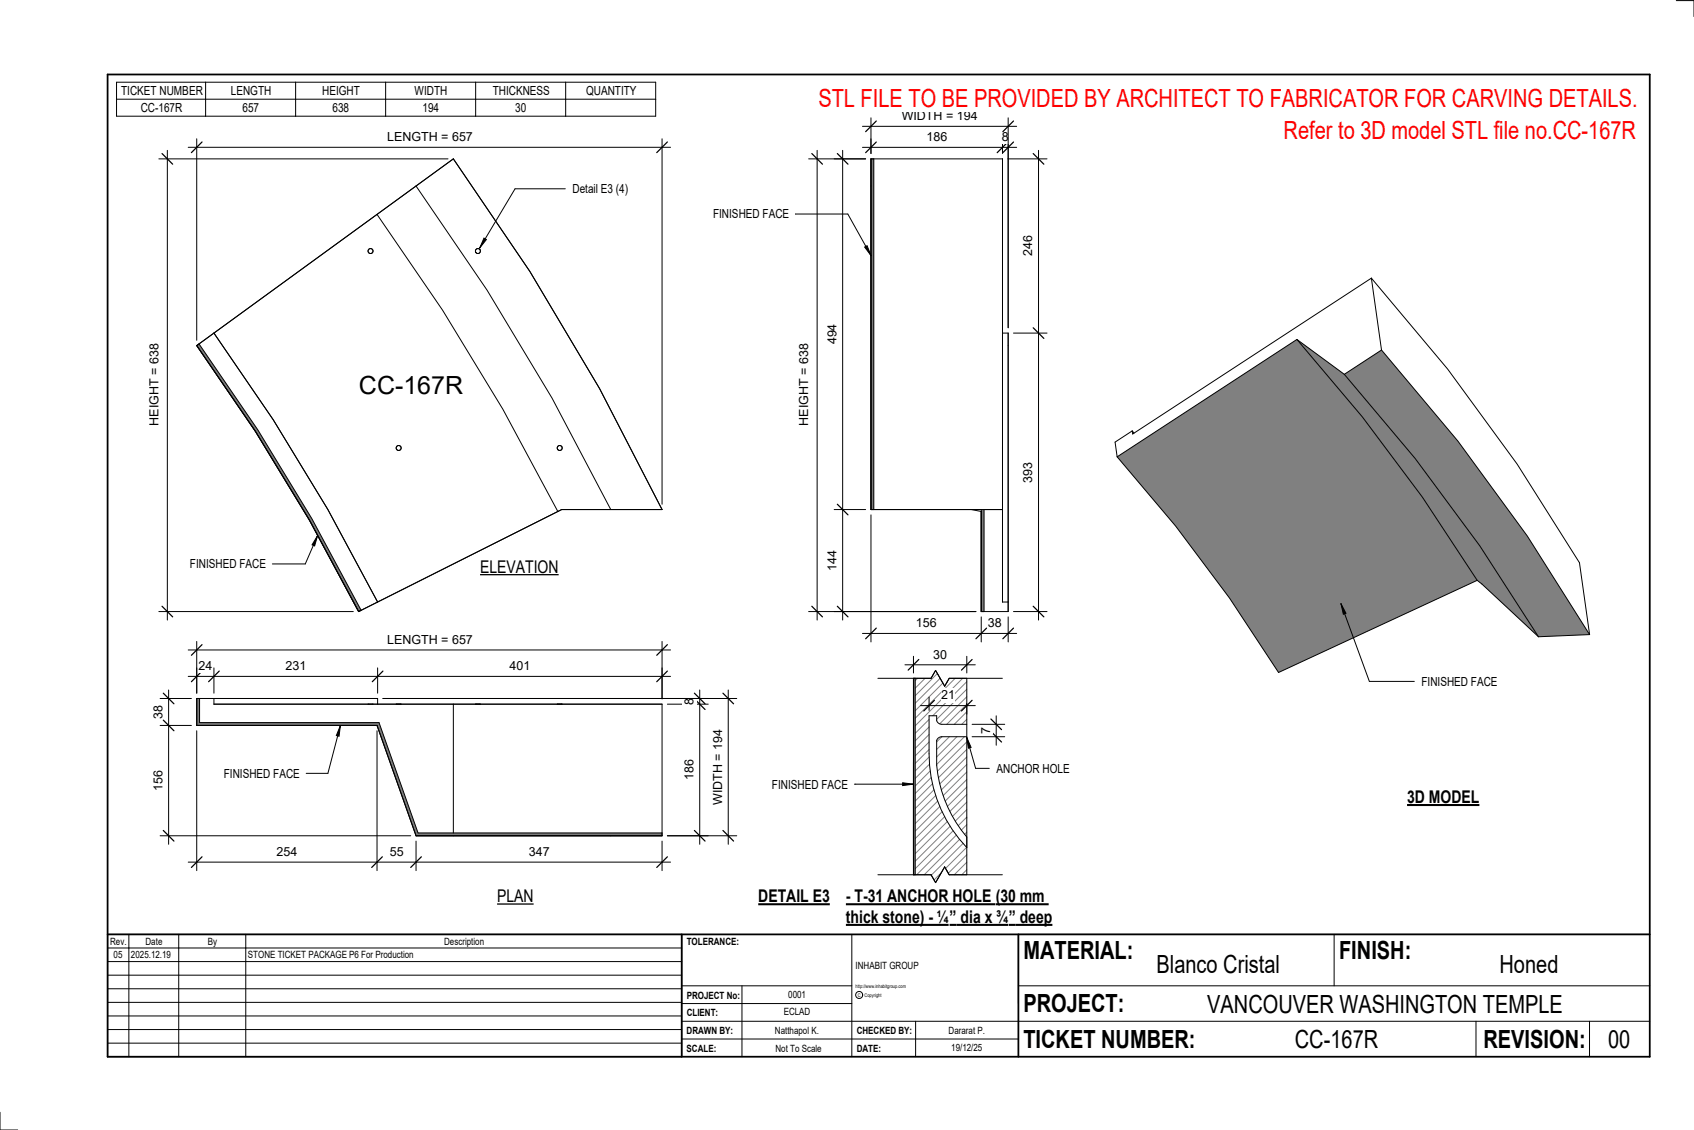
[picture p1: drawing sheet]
<svg xmlns="http://www.w3.org/2000/svg" width="914mm" height="610mm" viewBox="0 0 914 610" stroke-linecap="round" stroke-linejoin="round" font-family="sans-serif">
<g fill="#808080">
<path d="M603 246l97-63 35 42 33 43 29 45-107 50-26-40-29-39z"/>
<path d="M700 183l26 19 38 45 35 48 31 49-33-31-29-45-33-43z"/>
<path d="M726 202l20-13 41 49 37 51 34 53-28 2a924 924 0 0 0-104-142z"/>
</g>
<g fill="none" stroke="#000" stroke-width=".54">
<path d="M740 150l41 49 38 51 34 54 5 38M740 150l6 39M740 150l-129 84v-2M700 183l35 42 33 43 29 45M700 183l26 19M700 183l-97 63M746 189l41 49 37 51 34 53M746 189l-20 13M726 202l38 45 35 48 31 49M611 232l1 2M611 232l-9 7 1 7M603 246l32 38 29 39 26 40 107-50"/>
<path d="M797 313l33 31M858 342l-28 2"/>
</g>
<g fill="#7c7c7c">
<path d="M470 86h2v189h-2z"/>
<path d="M530 275h1v55h-1z"/>
</g>
<g fill="none" stroke="#000" stroke-width=".54">
<path d="M470 86v189M470 86h71M472 86v189M541 86v189M541 86v94M470 100v175M541 134v3zM541 180v145M541 180h3M544 180v145M544 180v150M541 240v3z"/>
<path d="M470 275h54l6 1v54M470 275h71M530 275v55M531 275v55M541 275v50M530 330h14M541 325h3M544 325v5"/>
</g>
<path d="M106 186h1l32 46 29 48 27 49-1 1-27-49-29-48z" fill="#7c7c7c"/>
<g fill="none" stroke="#000" stroke-width=".54">
<path d="M245 86l41 60 38 64 33 65h-54M245 86l-139 100M245 86l-20 14M225 100l-21 16 35 51 32 54 30 55 2-1M225 100l38 57 35 58 32 60h-27M115 180l32 46 30 49 27 50M106 186h1l32 46 29 48 27 49M106 186l32 47 29 48 27 49M303 275l-109 55"/>
<circle cx="200" cy="135" r="1.3"/>
<circle cx="258" cy="135" r="1.3"/>
<circle cx="215" cy="242" r="1.3"/>
<circle cx="302" cy="242" r="1.3"/>
</g>
<path d="M106 377h2v13h97l21 59h131v2h-132l-21-60h-98z" fill="#7c7c7c"/>
<g fill="none" stroke="#000" stroke-width=".54">
<path d="M106 377h98M106 377h9M106 377v14M108 377v13h97l21 59h131M115 380h84M115 377h89M115 380h242M115 377v3M199 380h2zM204 377v3M214 380h3zM257 380h2z"/>
<path d="M301 380h2zM357 380h-112v69M357 380v71M106 391h88M106 391h98M204 391l21 60M225 451h105M225 451h132M245 451h112"/>
</g>
<path d="M494 366v106h9l2 4 5-8 2 4h10v-15a73 73 0 0 1-20-50v-21h4v3l2 2h14v-25h-10l-2 4-5-8-2 4zM506 398v1a67 67 0 0 0 4 32 69 69 0 0 0 12 21v-55h-14z" fill="#fff"/>
<path d="M493 366h1v106h-1z" fill="#7c7c7c"/>
<g fill="none" stroke="#808080" stroke-width=".54">
<path d="M495 366l-1 1M499 366l-5 5M506 363l-12 12M507 366l-13 13M509 368l-15 15M516 366l-22 21M520 366l-26 26M522 368l-19 18M522 372l-16 16M522 376l-15 15M522 380l-11 11M502 388l-8 8"/>
<path d="M502 392l-8 8M502 396l-8 8M508 397l-2 3M512 397l-6 7M517 397l-11 11M521 397l-15 15M522 384l-7 7M522 388l-3 3M502 400l-8 8M502 404l-8 8M502 408l-8 8M502 412l-8 8"/>
<path d="M502 416l-8 8M503 419l-9 9M522 400l-16 16M522 404l-15 16M522 408l-15 15M522 412l-14 14M522 416l-13 13M503 423l-9 9M504 426l-10 10M505 429l-11 11M506 432l-12 12M507 435l-13 13"/>
<path d="M509 438l-15 14M522 421l-12 11M522 425l-11 10M522 429l-9 9M522 433l-8 7M522 437l-6 6M510 441l-16 15M511 443l-17 18M513 446l-19 19M514 448l-20 21M516 451l-21 21M518 453l-19 19"/>
<path d="M520 455l-17 17M522 457l-12 12M522 441l-5 4M522 445l-3 3M522 449l-1 1M508 471l-4 4M522 461l-10 10M522 465l-7 7M522 469l-3 3"/>
</g>
<path d="M466 79h83M470 75v8M541 75v8M544 75v102M493 366h10l2-4 5 8 2-4h10v106h-10l-2-4-5 8-2-4h-10zM494 366v106M522 391h-14l-2-2v-3h-4a112 112 0 0 0 4 45 73 73 0 0 0 16 26M522 397h-14l-2 2a67 67 0 0 0 6 37 69 69 0 0 0 10 16" fill="none" stroke="#000" stroke-width=".54"/>
<path d="M473 77l-6 5M544 77l-6 5M547 77l-6 5" fill="none" stroke="#000" stroke-width=".67"/>
<g fill="#fff">
<path d="M541 70h3v8h-3z"/>
<path d="M500 70h11v8h-11z"/>
</g>
<path d="M450 86h17M455 81v254M450 275h17M450 330h77" fill="none" stroke="#000" stroke-width=".54"/>
<path d="M452 83l6 6M452 272l6 6M452 327l6 6" fill="none" stroke="#000" stroke-width=".67"/>
<g fill="#fff">
<path d="M445 297h8v11h-8z"/>
<path d="M445 175h8v11h-8z"/>
</g>
<path d="M470 278v68M530 333v13M544 333v13M466 342h83" fill="none" stroke="#000" stroke-width=".54"/>
<path d="M473 339l-6 6M533 339l-6 6M547 339l-6 6" fill="none" stroke="#000" stroke-width=".67"/>
<g fill="#fff">
<path d="M533 332h8v8h-8z"/>
<path d="M494 332h11v8h-11z"/>
</g>
<path d="M466 68h83M470 64v19M544 64v113" fill="none" stroke="#000" stroke-width=".54"/>
<path d="M473 65l-6 6M547 65l-6 6" fill="none" stroke="#000" stroke-width=".67"/>
<path d="M487 59h41v7h-41z" fill="#fff"/>
<path d="M544 86h21M561 81v254M547 180h18M547 330h18" fill="none" stroke="#000" stroke-width=".54"/>
<path d="M558 83l5 6M558 177l5 6M558 327l5 6" fill="none" stroke="#000" stroke-width=".67"/>
<g fill="#fff">
<path d="M551 249h8v11h-8z"/>
<path d="M551 127h8v11h-8z"/>
</g>
<path d="M436 86h31M441 81v254M436 330h91" fill="none" stroke="#000" stroke-width=".54"/>
<path d="M438 83l6 6M438 327l6 6" fill="none" stroke="#000" stroke-width=".67"/>
<path d="M430 186h8v44h-8z" fill="#fff"/>
<path d="M102 79h260M106 75v109M357 75v197" fill="none" stroke="#000" stroke-width=".54"/>
<path d="M109 77l-6 5M360 77l-6 5" fill="none" stroke="#000" stroke-width=".67"/>
<path d="M209 70h46v8h-46z" fill="#fff"/>
<path d="M86 86h156M90 81v254M86 330h105" fill="none" stroke="#000" stroke-width=".54"/>
<path d="M87 83l6 6M87 327l6 6" fill="none" stroke="#000" stroke-width=".67"/>
<path d="M79 186h8v44h-8z" fill="#fff"/>
<path d="M261 128l2 1-4 5z" fill="#000"/>
<path d="M305 102h-27l-19 32M261 128l2 1-4 5z" fill="none" stroke="#000" stroke-width=".54"/>
<g fill="#fff">
<path d="M309 98h30v8h-30z"/>
<path d="M194 200h56v15h-56z"/>
</g>
<path d="M102 365h260M106 360v14M115 360v14M204 360v14M357 360v17" fill="none" stroke="#000" stroke-width=".54"/>
<path d="M109 362l-6 6M118 362l-5 6M207 362l-6 6M360 362l-6 6" fill="none" stroke="#000" stroke-width=".67"/>
<g fill="#fff">
<path d="M275 355h11v8h-11z"/>
<path d="M154 355h11v8h-11z"/>
<path d="M107 355h7v8h-7z"/>
</g>
<path d="M102 351h260M106 346v28M357 346v31" fill="none" stroke="#000" stroke-width=".54"/>
<path d="M109 348l-6 6M360 348l-6 6" fill="none" stroke="#000" stroke-width=".67"/>
<path d="M209 341h46v8h-46z" fill="#fff"/>
<path d="M207 377h175M360 380h22M378 372v83M360 451h22" fill="none" stroke="#000" stroke-width=".54"/>
<path d="M375 377l6 6M375 374l6 6M375 448l6 6" fill="none" stroke="#000" stroke-width=".67"/>
<g fill="#fff">
<path d="M368 377h8v3h-8z"/>
<path d="M368 410h8v11h-8z"/>
</g>
<path d="M106 394v76M204 394v76M225 454v16M357 454v16M102 465h260" fill="none" stroke="#000" stroke-width=".54"/>
<path d="M109 462l-6 6M206 462l-5 6M227 462l-5 6M360 462l-6 6" fill="none" stroke="#000" stroke-width=".67"/>
<g fill="#fff">
<path d="M285 456h11v7h-11z"/>
<path d="M210 456h8v7h-8z"/>
<path d="M149 456h11v7h-11z"/>
</g>
<path d="M86 377h17M91 372v83M86 391h17M86 451h136" fill="none" stroke="#000" stroke-width=".54"/>
<path d="M88 374l6 6M88 388l6 6M88 448l6 6" fill="none" stroke="#000" stroke-width=".67"/>
<g fill="#fff">
<path d="M82 380h7v8h-7z"/>
<path d="M82 416h7v11h-7z"/>
</g>
<path d="M207 377h191M393 372v83M360 451h38" fill="none" stroke="#000" stroke-width=".54"/>
<path d="M390 374l6 6M390 448l6 6" fill="none" stroke="#000" stroke-width=".67"/>
<path d="M384 393h7v41h-7z" fill="#fff"/>
<path d="M474 366h29l2-4 5 8 2-4h29M461 423h32M487 422l6 1-6 1zM474 472h29l2 4 5-8 2 4h29" fill="none" stroke="#000" stroke-width=".54"/>
<path d="M487 422l6 1-6 1z" fill="#000"/>
<g fill="#fff">
<path d="M417 419h40v8h-40z"/>
<path d="M409 478h39v11h-39z"/>
</g>
<path d="M409 488h39" fill="none" stroke="#000" stroke-width="1.1" stroke-linecap="butt"/>
<g fill="#fff">
<path d="M457 478h80v11h-80z"/>
<path d="M537 478h29v11h-29z"/>
<path d="M457 489h56v11h-56z"/>
<path d="M513 489h3v11h-3z"/>
<path d="M516 489h28v11h-28z"/>
<path d="M544 489h4v11h-4z"/>
<path d="M548 489h20v11h-20z"/>
</g>
<path d="M457 488h80M457 499h55M513 499h31M537 488h29M544 499h24" fill="none" stroke="#000" stroke-width="1.1" stroke-linecap="butt"/>
<path d="M525 397h17M525 391h17M538 386v16" fill="none" stroke="#000" stroke-width=".54"/>
<path d="M535 395l6 5M535 388l6 6" fill="none" stroke="#000" stroke-width=".67"/>
<path d="M528 392h8v4h-8z" fill="#fff"/>
<path d="M502 376v7M522 379v6M497 381h29" fill="none" stroke="#000" stroke-width=".54"/>
<path d="M504 378l-5 6M525 378l-6 6" fill="none" stroke="#000" stroke-width=".67"/>
<path d="M508 371h7v8h-7z" fill="#fff"/>
<path d="M522 398l2 5-1 1z" fill="#000"/>
<path d="M522 398l2 5-1 1zM522 398l5 17h7" fill="none" stroke="#000" stroke-width=".54"/>
<path d="M538 411h39v7h-39z" fill="#fff"/>
<path d="M488 359h38M493 354v9M522 354v9" fill="none" stroke="#000" stroke-width=".54"/>
<path d="M496 356l-6 6M525 356l-6 6" fill="none" stroke="#000" stroke-width=".67"/>
<path d="M504 349h7v8h-7z" fill="#fff"/>
<g fill="none" stroke="#000" stroke-width=".54">
<path d="M905 0h9v9M460 504v66M720 504v28M891 504h-341v37M368 532h92M401 532v38M550 532h341M368 551h523M368 541h92M494 551v19M797 551v19M858 551v19"/>
<path d="M368 561h182M0 600v10h10"/>
<circle cx="464" cy="537" r="1.9"/>
</g>
<path d="M58 40h833v530h-833zM58 504h833M368 504v66M550 504v66" fill="none" stroke="#000" stroke-width=".96"/>
<g fill="#fff">
<path d="M652 534h192v15h-192z"/>
<path d="M513 562h17v6h-17z"/>
<path d="M425 533h10v6h-10z"/>
<path d="M423 543h15v6h-15z"/>
<path d="M418 553h24v6h-24z"/>
<path d="M624 513h68v15h-68z"/>
<path d="M809 513h33v15h-33z"/>
<path d="M512 553h20v6h-20z"/>
<path d="M699 553h45v15h-45z"/>
<path d="M442 45h443v16h-443z"/>
<path d="M868 553h12v15h-12z"/>
<path d="M61 512h5v6h-5z"/>
<path d="M693 63h192v15h-192z"/>
<path d="M259 301h43v10h-43z"/>
</g>
<path d="M259 310h43" fill="none" stroke="#000" stroke-width=".69" stroke-linecap="butt"/>
<path d="M268 478h20v11h-20z" fill="#fff"/>
<path d="M268 488h20" fill="none" stroke="#000" stroke-width=".69" stroke-linecap="butt"/>
<path d="M760 424h39v12h-39z" fill="#fff"/>
<path d="M760 434h39" fill="none" stroke="#000" stroke-width="1.1" stroke-linecap="butt"/>
<g fill="none" stroke="#000" stroke-width=".54">
<path d="M63 44h291v19h-291zM63 54h291M111 44v19M160 44v19M208 44v19M257 44v19M305 44v19M429 115h29l12 23M467 133h1l2 5zM58 504h310v66h-310zM58 519h310M58 511h310"/>
<path d="M70 504v66M96 504v66M133 504v66M58 533h310M58 526h310M58 555h310M58 548h310M58 541h310M58 563h310"/>
</g>
<path d="M467 133h1l2 5z" fill="#000"/>
<path d="M385 112h41v7h-41z" fill="#fff"/>
<path d="M724 326l3 5h-2z" fill="#000"/>
<path d="M724 326l3 5h-2zM724 326l15 42h24" fill="none" stroke="#000" stroke-width=".54"/>
<path d="M767 364h41v8h-41z" fill="#fff"/>
<path d="M171 289l-1 6-2-1z" fill="#000"/>
<path d="M171 289l-1 6-2-1zM171 289l-6 15h-18" fill="none" stroke="#000" stroke-width=".54"/>
<path d="M103 301h40v7h-40z" fill="#fff"/>
<path d="M184 391l-1 6h-1z" fill="#000"/>
<path d="M184 391l-1 6h-1zM184 391l-7 26h-12" fill="none" stroke="#000" stroke-width=".54"/>
<path d="M121 414h40v7h-40z" fill="#fff"/>
<g font-size="13.5" fill="#f00">
<text x="442" y="58">STL FILE TO BE PROVIDED BY ARCHITECT TO FABRICATOR FOR CARVING DETAILS.</text>
<text x="693" y="75">Refer to 3D model STL file no.CC-167R</text>
</g>
<g font-size="13.5">
<text x="194" y="212">CC-167R</text>
<text x="552" y="517">MATERIAL:</text>
<text x="723" y="517">FINISH:</text>
<text x="624" y="525">Blanco Cristal</text>
<text x="809" y="525">Honed</text>
<text x="552" y="546">PROJECT:</text>
<text x="652" y="546">VANCOUVER WASHINGTON TEMPLE</text>
<text x="552" y="565">TICKET NUMBER:</text>
<text x="699" y="565">CC-167R</text>
<text x="801" y="565">REVISION:</text>
<text x="868" y="565">00</text>
</g>
<g font-size="9.4">
<text x="259" y="309">ELEVATION</text>
<text x="760" y="433">3D MODEL</text>
<text x="268" y="487">PLAN</text>
<text x="409" y="487">DETAIL E3</text>
<text x="457" y="487">- T-31 ANCHOR HOLE</text>
<text x="537" y="487">(30 mm</text>
<text x="457" y="498">thick stone) - ¼</text>
<text x="513" y="498">”</text>
<text x="519" y="498">dia x ¾</text>
<text x="544" y="498">”</text>
<text x="550" y="498">deep</text>
</g>
<g font-size="6.7">
<text x="65" y="51">TICKET NUMBER</text>
<text x="125" y="51">LENGTH</text>
<text x="174" y="51">HEIGHT</text>
<text x="224" y="51">WIDTH</text>
<text x="266" y="51">THICKNESS</text>
<text x="316" y="51">QUANTITY</text>
<text x="76" y="60">CC-167R</text>
<text x="131" y="60">657</text>
<text x="179" y="60">638</text>
<text x="228" y="60">194</text>
<text x="278" y="60">30</text>
<text x="487" y="65">WIDTH = 194</text>
<text x="209" y="76">LENGTH = 657</text>
<text x="500" y="76">186</text>
<text x="541" y="76">8</text>
<text x="309" y="104">Detail E3 (4)</text>
<text x="385" y="118">FINISHED FACE</text>
<text x="557" y="138" transform="rotate(-90 557 138)">246</text>
<text x="452" y="186" transform="rotate(-90 452 186)">494</text>
<text x="86" y="230" transform="rotate(-90 86 230)">HEIGHT = 638</text>
<text x="436" y="230" transform="rotate(-90 436 230)">HEIGHT = 638</text>
<text x="557" y="260" transform="rotate(-90 557 260)">393</text>
<text x="103" y="307">FINISHED FACE</text>
<text x="452" y="308" transform="rotate(-90 452 308)">144</text>
<text x="494" y="338">156</text>
<text x="533" y="338">38</text>
<text x="209" y="347">LENGTH = 657</text>
<text x="504" y="355">30</text>
<text x="107" y="362">24</text>
<text x="154" y="362">231</text>
<text x="275" y="362">401</text>
<text x="767" y="370">FINISHED FACE</text>
<text x="508" y="377">21</text>
<text x="374" y="380" transform="rotate(-90 374 380)">8</text>
<text x="88" y="388" transform="rotate(-90 88 388)">38</text>
<text x="534" y="396" transform="rotate(-90 534 396)">7</text>
<text x="121" y="420">FINISHED FACE</text>
<text x="538" y="417">ANCHOR HOLE</text>
<text x="374" y="421" transform="rotate(-90 374 421)">186</text>
<text x="417" y="425">FINISHED FACE</text>
<text x="88" y="427" transform="rotate(-90 88 427)">156</text>
<text x="390" y="434" transform="rotate(-90 390 434)">WIDTH = 194</text>
<text x="149" y="462">254</text>
<text x="210" y="462">55</text>
<text x="285" y="462">347</text>
</g>
<g font-size="5.4">
<text x="59" y="510">Rev.</text>
<text x="79" y="510">Date</text>
<text x="112" y="510">By</text>
<text x="240" y="510">Description</text>
<text x="371" y="510">TOLERANCE:</text>
<text x="61" y="517">05</text>
<text x="71" y="517">2025.12.19</text>
<text x="134" y="517">STONE TICKET PACKAGE P6 For Production</text>
<text x="462" y="523">INHABIT GROUP</text>
<text x="371" y="539">PROJECT No:</text>
<text x="425" y="538">0001</text>
<text x="371" y="548">CLIENT:</text>
<text x="423" y="548">ECLAD</text>
<text x="371" y="558">DRAWN BY:</text>
<text x="418" y="558">Natthapol K.</text>
<text x="462" y="558">CHECKED BY:</text>
<text x="512" y="558">Dararat P.</text>
<text x="371" y="567">SCALE:</text>
<text x="419" y="567">Not To Scale</text>
<text x="462" y="567">DATE:</text>
<text x="513" y="567">19/12/25</text>
</g>
<g font-size="2.7">
<text x="462" y="533">http://www.inhabitgroup.com</text>
<text x="463" y="538">C</text>
<text x="467" y="538">Copyright</text>
</g>
</svg>
